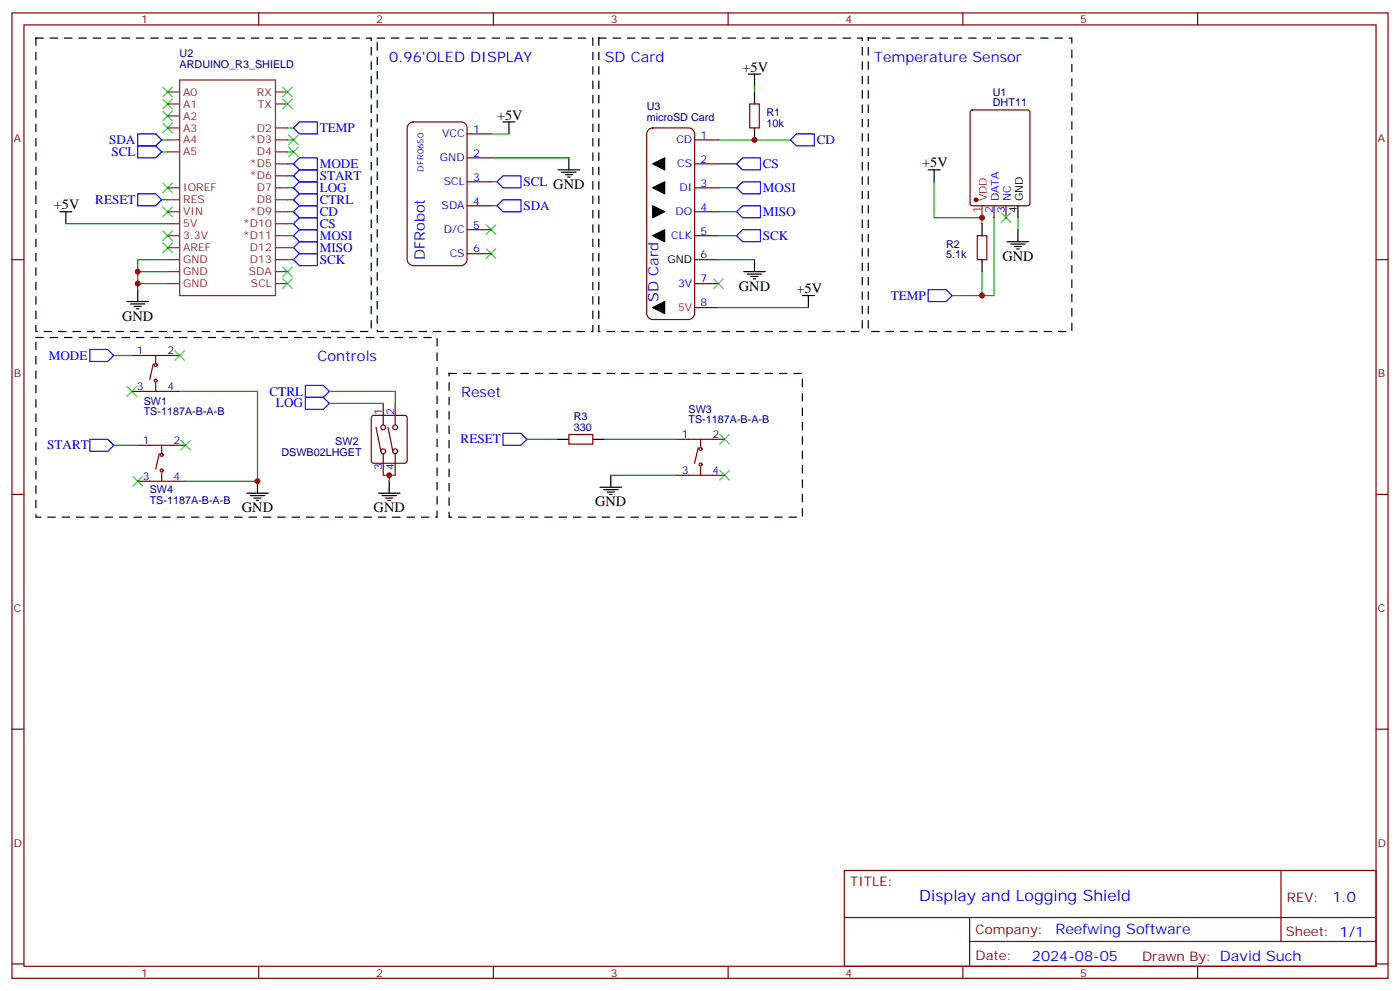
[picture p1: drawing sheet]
<svg xmlns="http://www.w3.org/2000/svg" width="412mm" height="292mm" viewBox="0 0 412 292" stroke-linecap="round" stroke-linejoin="round" font-family="sans-serif">
<g fill="none" stroke="#870000" stroke-width=".35">
<path d="M3.5 3.8h405.4v284.3h-405.4zM7.1 7.3h398.2v277.3h-398.2zM76.2 3.8v3.5M145.3 3.8v3.5M214.5 3.8v3.5M283.6 3.8v3.5M352.8 3.8v3.5M120.5 36.4l1.2-.5h14.1a1.76 1.76 0 0 1 1.8 1.8v38.8a1.89 1.89 0 0 1-1.8 1.7h-14.1a1.89 1.89 0 0 1-1.8-1.7v-38.8zM137.6 39.4h7M191.1 38.2l1.2-.5h10.5a1.76 1.76 0 0 1 1.8 1.7v53a1.89 1.89 0 0 1-1.8 1.7h-10.5a1.89 1.89 0 0 1-1.8-1.7v-53zM220.8 30.6h2.9v7.1h-2.9zM286 32.6l.5-.2h16.2l.6 .4 .1 27.1-.5 .7h-16.4l-.7-.5v-27z"/>
<path d="M137.6 46.5h7M137.6 53.6h7M204.6 41.2h7.1M204.6 48.3h7.1M204.6 55.3h7.1M3.5 76.5h3.6M137.6 60.6h7M137.6 67.7h7M137.6 74.7h7M204.6 76.5h7.1M204.6 62.4h7.1M204.6 69.4h7.1"/>
<path d="M287.9 69.4h2.8v7.1h-2.8zM292.8 60.6v3.5M296.3 60.6v3.5M405.3 76.5h3.6M204.6 83.5h7.1M204.6 90.6h7.1M38.8 115.3h14.1M38.8 104.7h14.1M45.2 107.2l-1.1 4.6M45.9 104.7v2.5M45.9 112.8v2.5M112.9 118.8v6.4"/>
<path d="M116.4 118.8v6.4M40.6 131.2h14.1M46.9 133.6l-1 4.6M47.6 131.2v2.4M47.6 139.3v2.4M109.6 122.5l.5-.2h9.1l.5 .2 .2 .5v12.7l-.2 .5-.5 .3h-9.1l-.5-.3-.2-.5v-12.7zM110.8 125.9l1.4 7M112.9 133.6v6.4M114.3 125.9l1.4 7M116.4 133.6v6.4M167.6 128h7v2.8h-7zM199.3 140h14.1"/>
<path d="M199.3 129.4h14.1M205.7 131.9l-1.1 4.6M206.4 129.4v2.5M206.4 137.5v2.5M3.5 145.6h3.6M40.6 141.7h14.1M405.3 145.6h3.6M3.5 214.8h3.6M405.3 214.8h3.6M248.7 256.4h156.6v28.2h-156.6zM377.3 256.4v20.9M248.7 270.2h156.5"/>
<path d="M285.6 277.3h119.6M285.6 270.2v14.2M3.5 283.9h3.6M76.2 284.6v3.5M145.3 284.6v3.5M214.5 284.6v3.5M283.6 284.6v3.5M352.8 284.6v3.5M405.3 283.9h3.6"/>
<circle cx="45.9" cy="112.1" r=".44"/>
<circle cx="45.9" cy="107.5" r=".44"/>
<circle cx="47.6" cy="134" r=".44"/>
<circle cx="47.6" cy="138.6" r=".44"/>
<circle cx="112.9" cy="132.9" r=".71"/>
<circle cx="112.9" cy="125.9" r=".71"/>
<circle cx="116.4" cy="132.9" r=".71"/>
<circle cx="116.4" cy="125.9" r=".71"/>
<circle cx="206.4" cy="132.2" r=".44"/>
<circle cx="206.4" cy="136.8" r=".44"/>
</g>
<circle cx="287.5" cy="58.8" r=".53" fill="#870000" stroke="#870000" stroke-width=".35"/>
<path d="M289.3 60.6v3.5" fill="none" stroke="#f00" stroke-width=".35"/>
<g fill="none" stroke="#000" stroke-width=".35">
<path d="M148.2 35.9h3.5M149.9 35.9v3.5M220.5 21.8h3.5M222.2 21.8v3.5M222.2 27.1v3.5M222.2 37.7v3.5M164.4 50h6.3M165.5 50.7h4.2M166.5 51.4h2.1M167.2 52.1h.7M167.6 46.5v3.5M273.4 50h3.5"/>
<path d="M275.2 50v3.6M17.6 62.4h3.6M19.4 62.4v3.5M222.2 76.5v3.5M289.3 65.9v3.5M289.3 76.5v3.5M296.7 71.2h6.3M297.7 71.9h4.3M298.8 72.6h2.1M299.5 73.3h.7M299.9 60.6v3.5M299.9 67.7v3.5"/>
<path d="M37.4 88.8h6.3M38.5 89.5h4.2M39.5 90.2h2.1M40.2 90.9h.7M40.6 85.3v3.5M219.1 80h6.3M220.1 80.7h4.3M221.2 81.4h2.1M221.9 82.1h.7M236.4 87.1h3.5M238.1 87.1v3.5M164 129.4h3.6"/>
<path d="M174.6 129.4h3.6M179.9 140v3.5M72.7 145.3h6.3M73.7 146h4.3M74.8 146.7h2.1M75.5 147.4h.7M75.8 141.7v3.6M111.5 145.3h6.3M112.5 146h4.3M113.6 146.7h2.1M114.3 147.4h.7M114.7 141.7v3.6"/>
<path d="M176.7 143.5h6.4M177.8 144.2h4.2M178.9 144.9h2.1M179.6 145.6h.7"/>
</g>
<g fill="none" stroke="#3c3" stroke-width=".35">
<path d="M48 25.7l2.8 2.8M48 29.2l2.8 2.8M48 32.7l2.8 2.9M48 36.3l2.8 2.8M50.8 25.7l-2.8 2.8M50.8 29.2l-2.8 2.8M50.8 32.7l-2.8 2.9M50.8 36.3l-2.8 2.8M83.3 25.7l2.8 2.8M83.3 29.2l2.8 2.8M85 39.8l2.8 2.8M86.1 25.7l-2.8 2.8"/>
<path d="M86.1 29.2l-2.8 2.8M87.8 39.8l-2.8 2.8M48 53.9l2.8 2.8M50.8 53.9l-2.8 2.8M85 43.3l2.8 2.8M87.8 43.3l-2.8 2.8M48 71.5l2.8 2.9M48 68l2.8 2.8M48 61l2.8 2.8M50.8 61l-2.8 2.8M50.8 71.5l-2.8 2.9M50.8 68l-2.8 2.8"/>
<path d="M83.3 78.6l2.8 2.8M86.1 78.6l-2.8 2.8M143.2 66.3l2.8 2.8M143.2 73.3l2.8 2.8M146 66.3l-2.8 2.8M146 73.3l-2.8 2.8M294.9 62.7l2.8 2.8M297.7 62.7l-2.8 2.8M83.3 82.1l2.8 2.8M86.1 82.1l-2.8 2.8M210.3 82.1l2.8 2.8M213.1 82.1l-2.8 2.8"/>
<path d="M37.4 113.9l2.8 2.8M40.2 113.9l-2.8 2.8M51.5 103.3l2.8 2.8M54.3 103.3l-2.8 2.8M53.3 129.8l2.8 2.8M56.1 129.8l-2.8 2.8M212 128l2.8 2.8M212 138.6l2.8 2.8M214.8 128l-2.8 2.8M214.8 138.6l-2.8 2.8M39.2 140.3l2.8 2.9M42 140.3l-2.8 2.9"/>
</g>
<g fill="none" stroke="#8c2424" stroke-width=".35">
<path d="M49.4 27.1h3.5M49.4 30.6h3.5M49.4 37.7h3.5M49.4 34.1h3.5M52.9 23.6h28.2v63.5h-28.2zM81.1 27.1h3.6M81.1 30.6h3.6M81.1 37.7h3.6M49.4 41.2h3.5M49.4 44.7h3.5M49.4 55.3h3.5M49.4 58.8h3.5"/>
<path d="M81.1 41.2h3.6M81.1 44.7h3.6M81.1 48.3h3.6M81.1 51.8h3.6M81.1 55.3h3.6M81.1 58.8h3.6M49.4 62.4h3.5M49.4 65.9h3.5M49.4 69.4h3.5M49.4 73h3.5M49.4 76.5h3.5M81.1 62.4h3.6"/>
<path d="M81.1 65.9h3.6M81.1 69.4h3.6M81.1 73h3.6M81.1 76.5h3.6M49.4 80h3.5M49.4 83.5h3.5M81.1 80h3.6M81.1 83.5h3.6"/>
</g>
<path d="M10.6 11.2h98.8v86.4h-98.8zM111.1 11.2h63.5v86.4h-63.5zM176.4 11.2h77.6v86.4h-77.6zM255.8 11.2h59.9v86.4h-59.9zM10.6 99.4h118.2v52.9h-118.2zM132.3 110h104.1v42.3h-104.1z" fill="none" stroke="#000" stroke-width=".35" stroke-dasharray="2.1 2.1"/>
<g fill="none" stroke="#00f" stroke-width=".35">
<path d="M40.6 39.4h5.3l1.7 1.8-1.7 1.8h-5.3zM86.4 37.7l1.8-1.8h5.3v3.5h-5.3zM234.6 39.4h5.3v3.6h-5.3l-1.8-1.8zM40.6 57.1h5.3l1.7 1.7-1.7 1.8h-5.3zM40.6 43h5.3l1.7 1.7-1.7 1.8h-5.3zM86.4 55.3l1.8-1.7h5.3v3.5h-5.3zM86.4 58.8l1.8-1.7h5.3v3.5h-5.3zM88.2 46.5h5.3v3.5h-5.3l-1.8-1.7zM88.2 50h5.3v3.6h-5.3l-1.8-1.8zM148.2 51.8h5.3v3.5h-5.3l-1.8-1.7zM148.2 58.8h5.3v3.6h-5.3l-1.8-1.8zM218.7 46.5h5.3v3.5h-5.3l-1.7-1.7z"/>
<path d="M218.7 53.6h5.3v3.5h-5.3l-1.7-1.8zM86.4 65.9l1.8-1.8h5.3v3.6h-5.3zM86.4 62.4l1.8-1.8h5.3v3.5h-5.3zM88.2 67.7h5.3v3.5h-5.3l-1.8-1.8zM88.2 71.2h5.3v3.5h-5.3l-1.8-1.7zM88.2 74.7h5.3v3.5h-5.3l-1.8-1.7zM218.7 60.6h5.3v3.5h-5.3l-1.7-1.7zM218.7 67.7h5.3v3.5h-5.3l-1.7-1.8zM273.4 85.3h5.3l1.8 1.8-1.8 1.7h-5.3zM26.5 102.9h5.2l1.8 1.8-1.8 1.8h-5.2zM90 117.1h5.2l1.8 1.7-1.8 1.8h-5.2zM90 113.5h5.2l1.8 1.8-1.8 1.8h-5.2z"/>
<path d="M26.5 129.4h5.2l1.8 1.8-1.8 1.7h-5.2zM148.2 127.6h5.3l1.7 1.8-1.7 1.8h-5.3z"/>
</g>
<g fill="none" stroke="#008700" stroke-width=".35">
<path d="M84.7 37.7h1.7M144.6 39.4h5.3M222.2 25.3v1.8M47.6 58.8h1.8M47.6 41.2h1.8M47.6 44.7h1.8M84.7 58.8h1.7M84.7 41.2h1.7M84.7 44.7h1.7M84.7 48.3h1.7M84.7 51.8h1.7M84.7 55.3h1.7"/>
<path d="M144.6 53.6h1.8M144.6 46.5h23M211.7 41.2h21.1M211.7 48.3h5.3M211.7 55.3h5.3M275.2 53.6v10.5h14.1v1.8M19.4 65.9h30M49.4 76.5h-8.8v3.5M84.7 65.9h1.7M84.7 62.4h1.7M84.7 69.4h1.7M84.7 73h1.7"/>
<path d="M84.7 76.5h1.7M144.6 60.6h1.8M211.7 62.4h5.3M211.7 69.4h5.3M211.7 76.5h10.5M292.8 64.1v23h-12.3M299.9 64.1v3.6M49.4 83.5h-8.8v1.8M49.4 80h-8.8v3.5M211.7 90.6h26.4M289.3 80v7.1M33.5 104.7h5.3"/>
<path d="M52.9 115.3h22.9v26.4h-21.1M97 115.3h19.4v3.5M97 118.8h15.9M33.5 131.2h7.1M112.9 140h3.5M114.7 140v1.7M155.2 129.4h8.8M178.2 129.4h21.1M179.9 140h19.4"/>
</g>
<path d="M192.3 48.3l3.5-1.8v3.5zM192.3 55.3l3.5-1.7v3.5zM192.3 60.6l3.5 1.8-3.5 1.7zM192.3 69.4l3.5-1.7v3.5zM192.3 90.6l3.5-1.8v3.6z" fill="#000" stroke="#000" stroke-width=".35"/>
<g fill="#c00">
<circle cx="40.6" cy="83.5" r=".88"/>
<circle cx="40.6" cy="80" r=".88"/>
<circle cx="114.7" cy="140" r=".88"/>
<circle cx="75.8" cy="141.7" r=".88"/>
<circle cx="222.3" cy="41.2" r=".88"/>
<circle cx="289.3" cy="64.1" r=".88"/>
<circle cx="289.3" cy="87.1" r=".88"/>
</g>
<text font-size="4.6" fill="#00f" x="270.8" y="265.4">Display and Logging Shield</text>
<g font-size="4.2" fill="#00f">
<text x="114.7" y="18.3">0.96'OLED DISPLAY</text>
<text x="178.2" y="18.3">SD Card</text>
<text x="257.5" y="18.3">Temperature Sensor</text>
<text x="125.2" y="76.7" transform="rotate(-90 125.2 76.7)">DFRobot</text>
<text x="193.9" y="88.8" transform="rotate(-90 193.9 88.8)">SD Card</text>
<text x="93.5" y="106.5">Controls</text>
<text x="135.8" y="117.1">Reset</text>
<text x="392.5" y="265.7">1.0</text>
<text x="310.9" y="275.2">Reefwing Software</text>
<text x="304" y="283">2024-08-05</text>
</g>
<g font-size="4.2">
<text x="218.7" y="21.1">+5V</text>
<text x="146.4" y="35.2">+5V</text>
<text x="271.6" y="49.3">+5V</text>
<text x="15.9" y="61.7">+5V</text>
<text x="295.3" y="76.8">GND</text>
<text x="217.7" y="85.7">GND</text>
<text x="234.6" y="86.4">+5V</text>
<text x="36" y="94.5">GND</text>
<text x="175.3" y="149.2">GND</text>
<text x="71.3" y="150.9">GND</text>
<text x="110.1" y="150.9">GND</text>
</g>
<g font-size="3.9" fill="#00f">
<text x="94.2" y="38.8">TEMP</text>
<text x="32.1" y="42.4">SDA</text>
<text x="32.8" y="45.9">SCL</text>
<text x="240.6" y="42.4">CD</text>
<text x="94.2" y="49.5">MODE</text>
<text x="94.2" y="53">START</text>
<text x="224.7" y="49.5">CS</text>
<text x="94.2" y="56.5">LOG</text>
<text x="154.2" y="54.8">SCL GND</text>
<text x="224.7" y="56.5">MOSI</text>
<text x="28.1" y="60.1">RESET</text>
<text x="94.2" y="63.5">CD</text>
<text x="94.2" y="60">CTRL</text>
<text x="154.2" y="61.8">SDA</text>
<text x="224.7" y="63.6">MISO</text>
<text x="94.2" y="67.1">CS</text>
<text x="94.2" y="70.6">MOSI</text>
<text x="224.7" y="70.6">SCK</text>
<text x="94.2" y="74.2">MISO</text>
<text x="94.2" y="77.6">SCK</text>
<text x="262.4" y="88.3">TEMP</text>
<text x="14.3" y="105.9">MODE</text>
<text x="79.4" y="116.5">CTRL</text>
<text x="81.3" y="120">LOG</text>
<text x="135.7" y="130.6">RESET</text>
<text x="13.9" y="132.4">START</text>
</g>
<g font-size="3.9" fill="#800">
<text x="250.5" y="261">TITLE:</text>
<text x="379.1" y="265.7">REV:</text>
<text x="287.4" y="275.2">Company:</text>
<text x="378.7" y="275.8">Sheet: 1/1</text>
<text x="287.4" y="282.9">Date:</text>
<text x="336.4" y="282.9">Drawn By: David Such</text>
</g>
<g font-size="3.2" fill="#800">
<text x="41.6" y="6.8">1</text>
<text x="110.8" y="6.8">2</text>
<text x="179.9" y="6.8">3</text>
<text x="249.1" y="6.8">4</text>
<text x="318.2" y="6.8">5</text>
<text x="4.1" y="41.9">A</text>
<text x="405.9" y="41.9">A</text>
<text x="4.1" y="111.1">B</text>
<text x="405.9" y="111.1">B</text>
<text x="4.1" y="180.2">C</text>
<text x="405.9" y="180.2">C</text>
<text x="4.1" y="249.3">D</text>
<text x="405.9" y="249.3">D</text>
<text x="41.6" y="287.6">1</text>
<text x="110.8" y="287.6">2</text>
<text x="179.9" y="287.6">3</text>
<text x="249.1" y="287.6">4</text>
<text x="318.2" y="287.6">5</text>
</g>
<g font-size="3.2" fill="#000080">
<text x="52.9" y="16.9">U2</text>
<text x="52.9" y="20">ARDUINO_R3_SHIELD</text>
<text x="292.5" y="28.2">U1</text>
<text x="190.5" y="35.6">microSD Card</text>
<text x="190.5" y="32.4">U3</text>
<text x="225.8" y="34.1">R1</text>
<text x="292.5" y="31.3">DHT11</text>
<text x="225.8" y="37.3">10k</text>
<text x="278.7" y="76.1">5.1k</text>
<text x="278.7" y="73">R2</text>
<text x="42.3" y="119.2">SW1</text>
<text x="42.3" y="122.3">TS-1187A-B-A-B</text>
<text x="169" y="123.7">R3</text>
<text x="202.8" y="124.7">TS-1187A-B-A-B</text>
<text x="202.8" y="121.5">SW3</text>
<text x="98.8" y="131.2">SW2</text>
<text x="169" y="126.9">330</text>
<text x="82.9" y="134.3">DSWB02LHGET</text>
<text x="44.1" y="148.4">TS-1187A-B-A-B</text>
<text x="44.1" y="145.3">SW4</text>
</g>
<g font-size="3.2" fill="#8d2323">
<text x="54" y="28.2">A0</text>
<text x="75.7" y="28.2">RX</text>
<text x="54" y="31.7">A1</text>
<text x="54" y="35.2">A2</text>
<text x="75.9" y="31.7">TX</text>
<text x="54" y="38.7">A3</text>
<text x="75.6" y="38.7">D2</text>
<text x="54" y="42.3">A4</text>
<text x="54" y="45.8">A5</text>
<text x="73.6" y="42.3">*D3</text>
<text x="75.6" y="45.8">D4</text>
<text x="73.6" y="49.3">*D5</text>
<text x="73.6" y="52.8">*D6</text>
<text x="54" y="59.9">RES</text>
<text x="54" y="56.4">IOREF</text>
<text x="75.6" y="56.4">D7</text>
<text x="75.6" y="59.9">D8</text>
<text x="54" y="63.4">VIN</text>
<text x="73.6" y="63.4">*D9</text>
<text x="54" y="67">5V</text>
<text x="54" y="70.5">3.3V</text>
<text x="71.6" y="67">*D10</text>
<text x="71.6" y="70.5">*D11</text>
<text x="54" y="74">AREF</text>
<text x="54" y="77.5">GND</text>
<text x="73.6" y="74">D12</text>
<text x="73.6" y="77.5">D13</text>
<text x="54" y="81.1">GND</text>
<text x="73.3" y="81.1">SDA</text>
<text x="54" y="84.6">GND</text>
<text x="73.9" y="84.6">SCL</text>
</g>
<g font-size="3.2" fill="#00f">
<text x="130.3" y="40.5">VCC</text>
<text x="139.3" y="39.1">1</text>
<text x="206.4" y="40.9">1</text>
<text x="129.6" y="47.6">GND</text>
<text x="139.3" y="46.1">2</text>
<text x="199.2" y="42.3">CD</text>
<text x="206.4" y="47.9">2</text>
<text x="139.3" y="53.2">3</text>
<text x="199.5" y="49.3">CS</text>
<text x="130.7" y="54.6">SCL</text>
<text x="200.1" y="56.4">DI</text>
<text x="206.4" y="55">3</text>
<text x="294.2" y="59.3" transform="rotate(-90 294.2 59.3)">DATA</text>
<text x="297.7" y="59.3" transform="rotate(-90 297.7 59.3)">NC</text>
<text x="130.1" y="61.7">SDA</text>
<text x="139.3" y="60.3">4</text>
<text x="199" y="63.4">DO</text>
<text x="206.4" y="62">4</text>
<text x="292.5" y="62.8" transform="rotate(-90 292.5 62.8)">2</text>
<text x="296" y="62.8" transform="rotate(-90 296 62.8)">3</text>
<text x="130.8" y="68.7">D/C</text>
<text x="139.3" y="67.3">5</text>
<text x="197.7" y="70.5">CLK</text>
<text x="206.4" y="69.1">5</text>
<text x="132.5" y="75.8">CS</text>
<text x="139.3" y="74.4">6</text>
<text x="206.4" y="76.1">6</text>
<text x="206.4" y="83.2">7</text>
<text x="199.7" y="84.6">3V</text>
<text x="206.4" y="90.2">8</text>
<text x="40.3" y="104.4">1</text>
<text x="49.4" y="104.4">2</text>
<text x="40.3" y="114.9">3</text>
<text x="49.4" y="114.9">4</text>
<text x="112.5" y="122.3" transform="rotate(-90 112.5 122.3)">1</text>
<text x="116.1" y="122.3" transform="rotate(-90 116.1 122.3)">2</text>
<text x="42.1" y="130.8">1</text>
<text x="51.2" y="130.8">2</text>
<text x="200.8" y="129">1</text>
<text x="209.9" y="129">2</text>
<text x="42.1" y="141.4">3</text>
<text x="51.2" y="141.4">4</text>
<text x="112.5" y="138.5" transform="rotate(-90 112.5 138.5)">3</text>
<text x="116.1" y="138.5" transform="rotate(-90 116.1 138.5)">4</text>
<text x="200.8" y="139.6">3</text>
<text x="209.9" y="139.6">4</text>
</g>
<g font-size="3.2" fill="#f00">
<text x="290.7" y="59.3" transform="rotate(-90 290.7 59.3)">VDD</text>
<text x="288.9" y="62.8" transform="rotate(-90 288.9 62.8)">1</text>
<text x="199.7" y="91.7">5V</text>
</g>
<g font-size="3.2">
<text x="301.3" y="59.3" transform="rotate(-90 301.3 59.3)">GND</text>
<text x="299.5" y="62.8" transform="rotate(-90 299.5 62.8)">4</text>
<text x="196.6" y="77.5">GND</text>
</g>
<text font-size="2.5" fill="#00f" x="124.7" y="50.5" transform="rotate(-90 124.7 50.5)">DFR0650</text>
</svg>
